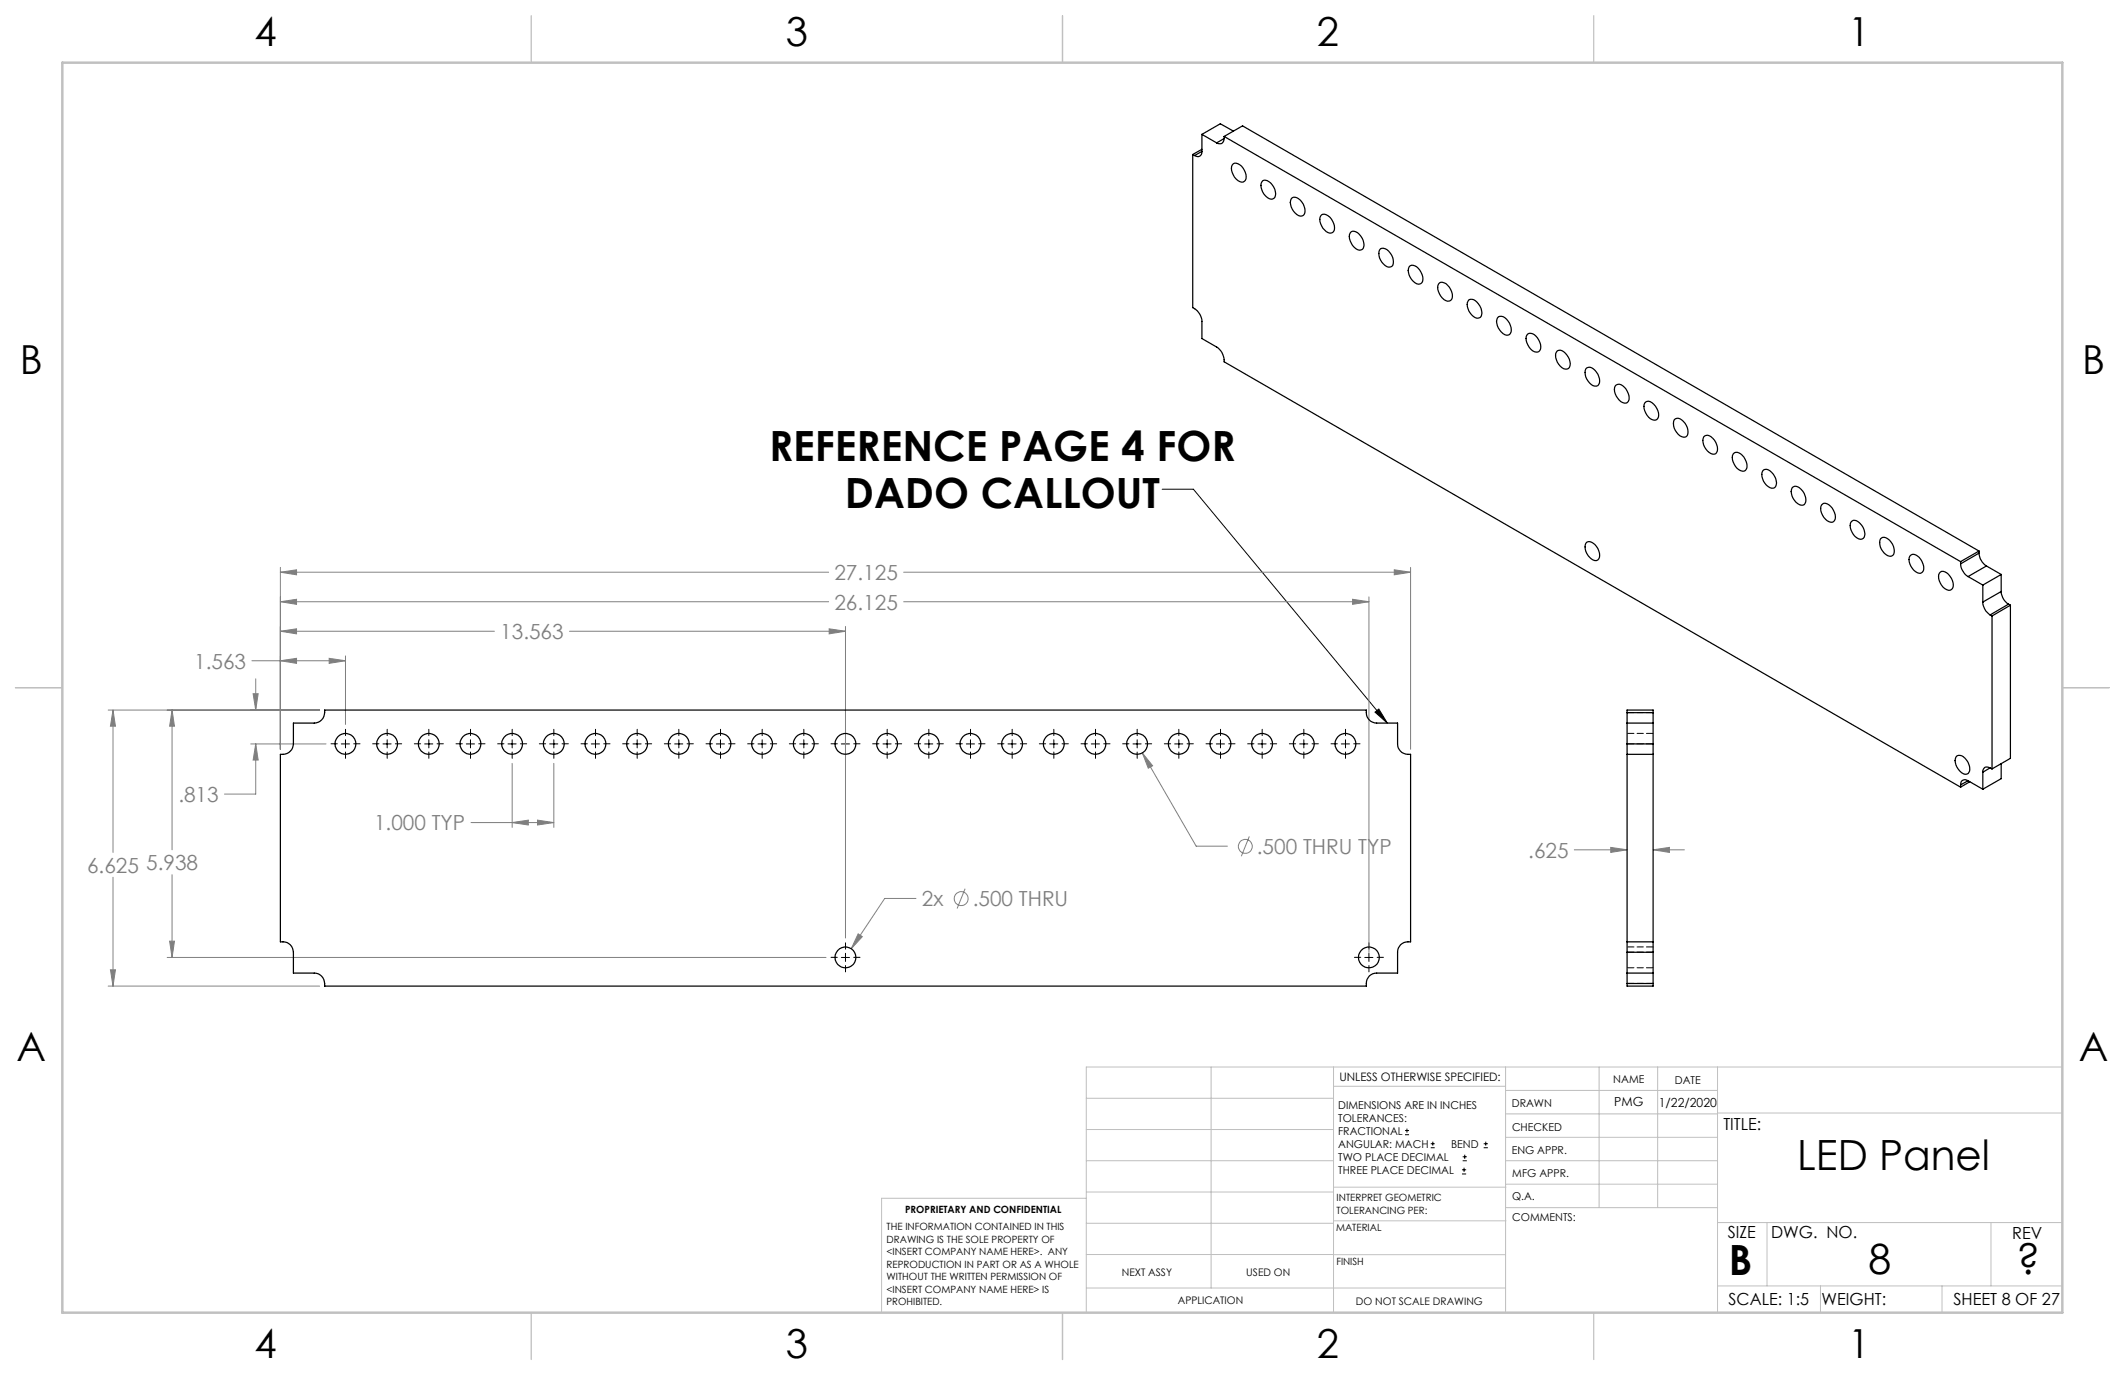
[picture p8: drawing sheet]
<svg xmlns="http://www.w3.org/2000/svg" width="432mm" height="279mm" viewBox="0 0 432 279" stroke-linecap="round" stroke-linejoin="round" font-family="sans-serif">
<g fill="none" stroke="#808080" stroke-width=".2">
<path d="M57 116.3l3.3-.5v1zM57 115.3v37M57 116.3h111.4M183.6 116.3h103M283.3 115.8l3.3 .5-3.3 .5zM286.6 115.3v37M51.2 134.3h19M52 137.9v6.4M57 134.3l3.3-.5v1zM57 128.3l3.3-.5v1zM57 122.3l3.3-.5v1zM57 128.3h43.5"/>
<path d="M57 122.3h111.4M66.9 133.8l3.3 .5-3.3 .5zM70.2 133.3v13.9M115.7 128.3h56.1M168.5 127.8l3.3 .5-3.3 .5zM171.8 127.3v63.3M183.6 122.3h94.6M274.8 121.8l3.4 .5-3.4 .5zM278.2 121.3v72.2M22 144.3h42.9M23 144.3l.5 3.3h-1.1zM23 144.3v28.9"/>
<path d="M35 144.3l.5 3.3h-1zM35 144.3v28.4M50.9 151.2h15.4M51.4 141h1.1l-.5 3.3zM52 151.2l.5 3.2h-1.1zM52 151.2v10.2h-6.4M104.1 155.1v13M112.5 155.1v13M232.1 153l2.1 2.6-.9 .5zM232.1 153l11 18.9h6.3M23 178.3v22.1M35 177.7v16.9"/>
<path d="M95.7 167.1h16.8M104.1 167.1l3.3-.4v.9zM109.2 166.7l3.3 .4-3.3 .5zM253.9 170l-1.7 4M319.9 172.7h10.7M327.3 172.2l3.3 .5-3.3 .5zM335.9 172.7l3.3-.5v1zM335.9 172.7h6.4M22.4 197.1h1.1l-.5 3.3zM34 194.6h133.9M34.5 191.2h1l-.5 3.4zM174.4 189.8l.8 .5-2.2 2.5z"/>
<path d="M186.1 182.6h-6.3l-6.8 10.2M196.1 180.6l-1.6 4M22 200.4h42.9"/>
<circle cx="253" cy="172" r="1.41"/>
<circle cx="195.3" cy="182.6" r="1.4"/>
</g>
<g fill="none" stroke="#000" stroke-width=".2">
<path d="M236.1 99.4h6.4l39.4 47.5M69.4 151.2h1.6M70.2 150.3v1.7M77.8 151.2h1.7M78.7 150.3v1.7M86.3 151.2h1.6M87.1 150.3v1.7M94.8 151.2h1.6M95.6 150.3v1.7M103.2 151.2h1.7M104.1 150.3v1.7M111.7 151.2h1.6"/>
<path d="M112.5 150.3v1.7M120.2 151.2h1.6M121 150.3v1.7M128.6 151.2h1.7M129.5 150.3v1.7M137.1 151.2h1.6M137.9 150.3v1.7M145.6 151.2h1.6M146.4 150.3v1.7M154 151.2h1.7M154.9 150.3v1.7M162.5 151.2h1.6"/>
<path d="M163.3 150.3v1.7M171 151.2h1.6M171.8 150.3v1.7M179.4 151.2h1.7M180.3 150.3v1.7M187.9 151.2h1.6M188.7 150.3v1.7M196.4 151.2h1.6M197.2 150.3v1.7M204.8 151.2h1.7M205.7 150.3v1.7M213.3 151.2h1.6"/>
<path d="M214.1 150.3v1.7M221.8 151.2h1.6M222.6 150.3v1.7M230.2 151.2h1.7M231.1 150.3v1.7M238.7 151.2h1.6M239.5 150.3v1.7M247.2 151.2h1.6M248 150.3v1.7M255.6 151.2h1.7M256.5 150.3v1.7M264.1 151.2h1.6"/>
<path d="M264.9 150.3v1.7M272.6 151.2h1.6M273.4 150.3v1.7M279.4 144.7l.8-.6 1.7 2.8zM171 194.6h1.6M171.8 193.7v1.7M277.3 194.6h1.7M278.2 193.7v1.7M285.5 230.6h.8M285.5 229.7h.8M285.9 229.3v.9M290.7 233.2h.8"/>
<path d="M290.7 232.4h.8M291.1 232v.8M297.1 238.5h.8M297.1 237.7h.8M297.2 235.9h.9M297.2 235.1h.9M297.5 237.3v.8M297.6 234.6v.9M301.5 233.2h.8M301.5 232.4h.8M301.9 232v.8"/>
</g>
<g fill="none" stroke="#000" stroke-width=".2" stroke-dasharray="15.2 1.3 1.3 1.3">
<path d="M68.5 151.1h-1.2M70.2 149.5v-1.3M70.2 152.8v1.3M71.9 151.1h1.3M77 151.1h-1.3M78.7 149.5v-1.3M78.7 152.8v1.3M80.3 151.1h1.3M85.5 151.1h-1.3M87.1 149.5v-1.3M87.1 152.8v1.3M88.8 151.1h1.3"/>
<path d="M93.9 151.1h-1.2M95.6 149.5v-1.3M95.6 152.8v1.3M97.3 151.1h1.3M102.4 151.1h-1.3M104.1 149.5v-1.3M104.1 152.8v1.3M105.7 151.1h1.3M110.9 151.1h-1.3M112.5 149.5v-1.3M112.5 152.8v1.3M114.2 151.1h1.3"/>
<path d="M119.3 151.1h-1.2M121 149.5v-1.3M121 152.8v1.3M122.7 151.1h1.3M127.8 151.1h-1.3M129.5 149.5v-1.3M129.5 152.8v1.3M131.1 151.1h1.3M136.3 151.1h-1.3M137.9 149.5v-1.3M137.9 152.8v1.3M139.6 151.1h1.3"/>
<path d="M144.7 151.1h-1.2M146.4 149.5v-1.3M146.4 152.8v1.3M148.1 151.1h1.3M153.2 151.1h-1.3M154.9 149.5v-1.3M154.9 152.8v1.3M156.5 151.1h1.3M161.7 151.1h-1.3M163.3 149.5v-1.3M163.3 152.8v1.3M165 151.1h1.3"/>
<path d="M170.1 151.1h-1.2M171.8 149.5v-1.3M171.8 152.8v1.3M173.5 151.1h1.3M178.6 151.1h-1.3M180.3 149.5v-1.3M180.3 152.8v1.3M181.9 151.1h1.3M187.1 151.1h-1.3M188.7 149.5v-1.3M188.7 152.8v1.3M190.4 151.1h1.3"/>
<path d="M195.5 151.1h-1.2M197.2 149.5v-1.3M197.2 152.8v1.3M198.9 151.1h1.3M204 151.1h-1.3M205.7 149.5v-1.3M205.7 152.8v1.3M207.3 151.1h1.3M212.5 151.1h-1.3M214.1 149.5v-1.3M214.1 152.8v1.3M215.8 151.1h1.3"/>
<path d="M220.9 151.1h-1.2M222.6 149.5v-1.3M222.6 152.8v1.3M224.3 151.1h1.3M229.4 151.1h-1.3M231.1 149.5v-1.3M231.1 152.8v1.3M232.7 151.1h1.3M237.9 151.1h-1.3M239.5 149.5v-1.3M239.5 152.8v1.3M241.2 151.1h1.3"/>
<path d="M246.3 151.1h-1.2M248 149.5v-1.3M248 152.8v1.3M249.7 151.1h1.3M254.8 151.1h-1.3M256.5 149.5v-1.3M256.5 152.8v1.3M258.1 151.1h1.3M263.3 151.1h-1.3M264.9 149.5v-1.3M264.9 152.8v1.3M266.6 151.1h1.3"/>
<path d="M271.7 151.1h-1.2M273.4 149.5v-1.3M273.4 152.8v1.3M275.1 151.1h1.3M170.1 194.5h-1.2M171.8 192.9v-1.3M171.8 196.2v1.3M173.5 194.5h1.3M276.5 194.5h-1.3M278.2 192.9v-1.3M278.2 196.2v1.3M279.8 194.5h1.3"/>
</g>
<g fill="none" stroke="#c0c0c0" stroke-width=".2">
<path d="M246.1 216.8v44.9M271 216.8v49.9M305.9 216.8v49.9M324.9 216.8v28.6M336.8 216.8v28.6M349 216.8v49.9M419.1 216.8h-198.4v49.9M220.7 235.9h50.3M220.7 229.5h50.3M220.7 223.2h50.3M271 220.7h34.9M305.9 231.1h43.1"/>
<path d="M305.9 226.3h43.1M305.9 221.6h43.1M305.9 235.9h43.1M349 226.2h70.1M220.7 248.6h50.3M220.7 242.2h50.3M220.7 254.9h50.3M220.7 243.5h-41.6v23.2M271 255h34.9M271 248.1h35M271 241.2h35M305.9 240.6h43.1"/>
<path d="M306 245.4h43M349 248.4h70.1M359.1 248.4v12.9M404.6 248.4v12.9M220.7 261.7h85.2M349 261.3h70.1M369.9 261.3v5.4M394.6 261.3v5.4"/>
</g>
<path d="M108 3.2v9.5M215.9 3.2v9.5M323.8 3.2v9.5M3.1 139.7h9.6M419.1 139.7h9.5M108 266.7v9.6M215.9 266.7v9.6M323.8 266.7v9.6" fill="none" stroke="#c0c0c0" stroke-width=".25"/>
<path d="M12.7 12.7h406.4v254h-406.4z" fill="none" stroke="#c0c0c0" stroke-width=".5"/>
<path d="M279.4 144.7l.8-.6 1.7 2.8z" fill="#000"/>
<path d="M57 116.3l3.3-.5v1zM283.3 115.8l3.3 .5-3.3 .5zM57 134.3l3.3-.5v1zM66.9 133.8l3.3 .5-3.3 .5zM168.5 127.8l3.3 .5-3.3 .5zM57 128.3l3.3-.5v1zM104.1 167.1l3.3-.4v.9zM109.2 166.7l3.3 .4-3.3 .5zM23 144.3l.5 3.3h-1.1zM22.4 197.1h1.1l-.5 3.3zM51.4 141h1.1l-.5 3.3zM52 151.2l.5 3.2h-1.1zM35 144.3l.5 3.3h-1zM34.5 191.2h1l-.5 3.4zM232.1 153l1.2 3.1 .9-.5zM174.4 189.8l-1.4 3 2.2-2.5zM57 122.3l3.3-.5v1zM274.8 121.8l3.4 .5-3.4 .5zM327.3 172.2l3.3 .5-3.3 .5zM335.9 172.7l3.3-.5v1z" fill="#808080"/>
<g fill="none" stroke="#000" stroke-width=".25">
<path d="M242.4 31.4v31.1a3.3 3.3 0 0 1 1.8 2.8v3.5l3 1.7a3.3 3.3 0 0 1 1.5 3l149.7 86.4M242.4 31.4l.3 .2M244.2 30.8a.9 .9 0 0 1-.4 .9 .9 .9 0 0 1-1.1-.1M244.2 27.3l3 1.7M244.2 27.3v3.5M244.2 30.3l-1.8 1.1M244.2 30.8l-1.5 .8M248.7 28.2a.93 .93 0 0 1-.4 .9 .93 .93 0 0 1-1.1-.1M248.7 27.7v.5M248.7 27.7l149.7 86.4M248.7 27.7l3.8-2.1 149.6 86.4M248.7 28.2l-1.5 .8"/>
<path d="M250.6 33.3a2.13 2.13 0 0 1 2.4 1.7 1.23 1.23 0 0 1-.7 2 2.9 2.9 0 0 1-1.9-3.5zM250.6 26.6l-2.6-1.4-3.8 2.1M256.6 36.7a2.19 2.19 0 0 1 2.4 1.8 1.4 1.4 0 0 1-.4 2 2.7 2.7 0 0 1-2.2-3.5zM262.6 40.2a2.13 2.13 0 0 1 2.4 1.7 1.23 1.23 0 0 1-.8 2 2.9 2.9 0 0 1-1.8-3.5zM268.6 43.6a2.13 2.13 0 0 1 2.4 1.8 1.23 1.23 0 0 1-.8 2 2.9 2.9 0 0 1-1.8-3.5zM274.6 47.1a1.82 1.82 0 0 1 2.2 1.3l.2 .5a1.35 1.35 0 0 1-.5 1.9 2.66 2.66 0 0 1-2.3-2.8v-.3zM280.5 50.6a1.84 1.84 0 0 1 2.3 1.3l.3 .9a1.01 1.01 0 0 1-.9 1.5 2.9 2.9 0 0 1-1.9-3.5zM286.5 54a1.8 1.8 0 0 1 2.2 1.3 1.83 1.83 0 0 1 0 2.3 1.55 1.55 0 0 1-1.9-.8l-.5-1a1.67 1.67 0 0 1 .2-1.8zM292.5 57.5a1.82 1.82 0 0 1 2.2 1.3 1.83 1.83 0 0 1 0 2.3 1.58 1.58 0 0 1-1.9-.9l-.3-.4a1.85 1.85 0 0 1 0-2.3zM298.5 60.9a1.56 1.56 0 0 1 2 .9 2.26 2.26 0 0 1 .2 2.7 1.56 1.56 0 0 1-1.9-.9l-.5-.8a1.76 1.76 0 0 1 .2-1.9zM304.5 64.4a1.56 1.56 0 0 1 2 .9l.4 .8a1.23 1.23 0 0 1-.8 2 2.9 2.9 0 0 1-1.8-3.5zM310.5 67.8a1.58 1.58 0 0 1 2 .9l.2 .4a1.65 1.65 0 0 1-.2 2.4 2.65 2.65 0 0 1-2.4-2.7v-.4z"/>
<path d="M316.4 71.3a1.56 1.56 0 0 1 2 .9l.5 .9a1.38 1.38 0 0 1-.5 1.9 2.67 2.67 0 0 1-2.3-2.8v-.4zM322.2 75a1.16 1.16 0 0 1 1.9 .2 2.41 2.41 0 0 1 .6 3.2 1.56 1.56 0 0 1-2-.9 2.61 2.61 0 0 1-.5-2.5zM328.4 78.2a1.58 1.58 0 0 1 2 .9l.3 .4a1.65 1.65 0 0 1-.3 2.4 2.75 2.75 0 0 1-2.2-3.5zM334.4 81.7a1.55 1.55 0 0 1 2 .8l.3 .5a1.85 1.85 0 0 1 0 2.3 1.8 1.8 0 0 1-2.3-1.3 1.83 1.83 0 0 1 0-2.3zM340.2 85.3a1.16 1.16 0 0 1 1.9 .3 2.41 2.41 0 0 1 .6 3.1 1.84 1.84 0 0 1-2.3-1.3l-.3-.9zM346.2 88.8a1.16 1.16 0 0 1 1.9 .3 2.41 2.41 0 0 1 .6 3.1 2.19 2.19 0 0 1-2.5-1.8 1.93 1.93 0 0 1 0-1.6zM352.2 92.3a1.16 1.16 0 0 1 1.8 .2 2.34 2.34 0 0 1 .6 3.1 2.13 2.13 0 0 1-2.4-1.7 1.93 1.93 0 0 1 0-1.6zM358.4 95.5a1.58 1.58 0 0 1 1.9 .8l.5 1a1.38 1.38 0 0 1-.5 1.9 2.7 2.7 0 0 1-2.1-3.5zM364.1 99.2a1.16 1.16 0 0 1 1.9 .2 2.41 2.41 0 0 1 .6 3.2 2.19 2.19 0 0 1-2.5-1.8 1.93 1.93 0 0 1 0-1.6zM322.4 110.2a2.13 2.13 0 0 1 2.5 1.7 1.23 1.23 0 0 1-.8 2 2.9 2.9 0 0 1-1.9-3.5zM370.1 102.6a1.16 1.16 0 0 1 1.9 .3 2.34 2.34 0 0 1 .6 3.1 2.13 2.13 0 0 1-2.5-1.8 1.93 1.93 0 0 1 0-1.6zM376.1 106.1a1.13 1.13 0 0 1 1.9 .3 2.37 2.37 0 0 1 .6 3 1.72 1.72 0 0 1-2.3-1.2 2.23 2.23 0 0 1-.2-2.1z"/>
<path d="M382.1 109.5a1.18 1.18 0 0 1 1.9 .3 2.42 2.42 0 0 1 .6 3.1 1.58 1.58 0 0 1-2-.9 2.61 2.61 0 0 1-.5-2.5zM388.1 113a1.18 1.18 0 0 1 1.9 .2l.5 .9a1.68 1.68 0 0 1-.2 2.4 2.75 2.75 0 0 1-2.2-3.5zM394.3 116.2a1.55 1.55 0 0 1 1.9 .9 2.15 2.15 0 0 1 .3 2.7 1.74 1.74 0 0 1-2.2-1.3 1.83 1.83 0 0 1 0-2.3zM398.4 114.6a3.5 3.5 0 0 0 1.5 2.6M398.4 114.1v.5M399.9 117.2l3 1.7M402.1 112.4a3.4 3.4 0 0 0 1.5 2.6M402.1 112.4l-3.7 2.2M402.1 112l-3.7 2.1M402.1 112v.4M402.9 118.9v3.4M403.6 115l-3.7 2.2"/>
<path d="M403.6 115l3 1.7M406.6 116.7l-3.7 2.2M406.6 116.7v3.5M402.9 122.3a3.3 3.3 0 0 0 1.5 2.7M404.4 125l.4 .2M404.8 125.2v31M406.6 120.2a3.2 3.2 0 0 0 1.5 2.6M406.6 120.2l-3.7 2.1M408.1 122.8l-3.7 2.2M408.1 122.8l.4 .2M408.5 123l-3.7 2.2M408.5 123v31.1l-3.7 2.1"/>
<path d="M59.6 146.9h4.3a2.24 2.24 0 0 0 2.1-2.6h211.6a2.22 2.22 0 0 0 2.2 2.6h4.2v4.3a2.19 2.19 0 0 0 2.6 2.1v38.1a2.18 2.18 0 0 0-2.6 2.1v4.2h-4.2a2.15 2.15 0 0 0-2.2 2.7h-211.6a2.22 2.22 0 0 0-2.1-2.7h-4.3v-4.2a2.19 2.19 0 0 0-2.6-2.1v-38.1a2.22 2.22 0 0 0 2.6-2.1zM330.6 151.2v2.1M330.6 144.8v2.1M330.6 144.8v-.5h5.3v.5M330.6 153.3h5.3M330.6 146.9h5.3M330.6 146.9v4.3M330.6 153.3v38.1M330.6 151.2h5.3M330.6 144.8h5.3M335.9 151.2v2.1M335.9 144.8v2.1"/>
<path d="M335.9 146.9v4.3M335.9 153.3v38.1M397.7 153.6a1.56 1.56 0 0 1 1.9 .9l.5 .9a1.23 1.23 0 0 1-.8 1.9 2.9 2.9 0 0 1-1.9-3.5zM398.4 159.5v.4M399.9 158.6a.92 .92 0 0 0-1-.1 .92 .92 0 0 0-.5 1M399.9 158.6l3 1.8M399.9 158.6l-1.5 .9M400.3 158.9l-1.9 1M402.9 156.9v3.5M404.4 156a.9 .9 0 0 0-1.1-.1 .9 .9 0 0 0-.4 1M404.4 156l.4 .2M404.4 156l-1.5 .9"/>
<path d="M406.6 155.2v3l-3.7 2.2M330.6 191.4v2.1M330.6 197.7v2.1M330.6 191.4h5.3M330.6 199.8v.6h5.3v-.6M330.6 197.7h5.3M330.6 193.5v4.2M330.6 193.5h5.3M330.6 199.8h5.3M335.9 191.4v2.1M335.9 197.7v2.1M335.9 193.5v4.2"/>
<circle cx="70.2" cy="151.2" r="2.11"/>
<circle cx="78.7" cy="151.2" r="2.11"/>
<circle cx="87.1" cy="151.2" r="2.11"/>
<circle cx="95.6" cy="151.2" r="2.11"/>
<circle cx="104.1" cy="151.2" r="2.11"/>
<circle cx="112.5" cy="151.2" r="2.11"/>
<circle cx="121" cy="151.2" r="2.11"/>
<circle cx="129.5" cy="151.2" r="2.11"/>
<circle cx="137.9" cy="151.2" r="2.11"/>
<circle cx="146.4" cy="151.2" r="2.11"/>
<circle cx="154.9" cy="151.2" r="2.11"/>
<circle cx="163.3" cy="151.2" r="2.11"/>
<circle cx="171.8" cy="151.2" r="2.11"/>
<circle cx="180.3" cy="151.2" r="2.11"/>
<circle cx="188.7" cy="151.2" r="2.11"/>
<circle cx="197.2" cy="151.2" r="2.11"/>
<circle cx="205.7" cy="151.2" r="2.11"/>
<circle cx="214.1" cy="151.2" r="2.11"/>
<circle cx="222.6" cy="151.2" r="2.11"/>
<circle cx="231.1" cy="151.2" r="2.11"/>
<circle cx="239.5" cy="151.2" r="2.11"/>
<circle cx="248" cy="151.2" r="2.11"/>
<circle cx="256.5" cy="151.2" r="2.11"/>
<circle cx="264.9" cy="151.2" r="2.11"/>
<circle cx="273.4" cy="151.2" r="2.11"/>
<circle cx="171.8" cy="194.6" r="2.11"/>
<circle cx="278.2" cy="194.6" r="2.11"/>
</g>
<path d="M335.9 144.8h-5.3M335.9 151.1h-5.3M335.9 149h-5.3M330.6 199.8h5.3M330.6 193.5h5.3M330.6 196.7h5.3M335.9 192.4h-5.3" fill="none" stroke="#000" stroke-width=".2" stroke-dasharray="1.3 .6" stroke-dashoffset="-.1"/>
<g font-size="8.5">
<text x="156.3" y="93.7">REFERENCE PAGE 4 FOR</text>
<text x="171.7" y="103.2">DADO CALLOUT</text>
<text x="365.2" y="237.7">LED Panel</text>
<text x="351.3" y="259">B</text>
<text x="379.7" y="258.9">8</text>
<text x="409.7" y="258.9">?</text>
</g>
<g font-size="8.1">
<text x="51.7" y="9.3">4</text>
<text x="159.7" y="9.3">3</text>
<text x="267.6" y="9.3">2</text>
<text x="375.6" y="9.3">1</text>
<text x="4" y="76">B</text>
<text x="423.1" y="76">B</text>
<text x="3.3" y="215.7">A</text>
<text x="422.4" y="215.7">A</text>
<text x="51.7" y="276">4</text>
<text x="159.7" y="276">3</text>
<text x="267.6" y="276">2</text>
<text x="375.6" y="276">1</text>
</g>
<g font-size="4.2" fill="#808080">
<text x="169.6" y="117.9">27.125</text>
<text x="169.6" y="123.9">26.125</text>
<text x="101.6" y="129.9">13.563</text>
<text x="39.5" y="135.9">1.563</text>
<text x="36.2" y="162.9">.813</text>
<text x="76" y="168.7">1.000 TYP</text>
<text x="255.4" y="173.5">.500 THRU TYP</text>
<text x="17.7" y="177.3">6.625 5.938</text>
<text x="310.5" y="174.3">.625</text>
<text x="187.3" y="184.1">2x</text>
<text x="197.7" y="184.1">.500 THRU</text>
</g>
<g font-size="3.4">
<text x="350.2" y="229.5">TITLE:</text>
<text x="351.1" y="251.6">SIZE</text>
<text x="359.9" y="251.6">DWG. NO.</text>
<text x="408.9" y="251.7">REV</text>
<text x="351.2" y="265.2">SCALE: 1:5</text>
<text x="370.1" y="265.3">WEIGHT:</text>
<text x="396.9" y="265.2">SHEET 8 OF 27</text>
</g>
<g font-size="2.5">
<text x="328" y="224.8">PMG</text>
<text x="337.1" y="224.9">1/22/2020</text>
</g>
<text font-size="2.4" x="272.2" y="219.7">UNLESS OTHERWISE SPECIFIED:</text>
<g font-size="2.2">
<text x="327.8" y="220.1">NAME</text>
<text x="340.3" y="220.2">DATE</text>
<text x="271.9" y="225.3">DIMENSIONS ARE IN INCHES</text>
<text x="271.9" y="227.9">TOLERANCES:</text>
<text x="307.2" y="224.9">DRAWN</text>
<text x="271.9" y="230.6">FRACTIONAL</text>
<text x="271.9" y="233.2">ANGULAR: MACH</text>
<text x="294.9" y="233.2">BEND</text>
<text x="307.3" y="229.8">CHECKED</text>
<text x="271.9" y="235.9">TWO PLACE DECIMAL</text>
<text x="271.9" y="238.5">THREE PLACE DECIMAL</text>
<text x="307.2" y="234.5">ENG APPR.</text>
<text x="307.3" y="239.2">MFG APPR.</text>
<text x="307.3" y="243.9">Q.A.</text>
<text x="307.3" y="248.1">COMMENTS:</text>
</g>
<g font-size="2.1">
<text x="227.9" y="259.2">NEXT ASSY</text>
<text x="253.3" y="259.2">USED ON</text>
<text x="239.3" y="265">APPLICATION</text>
<text x="275.5" y="265.1">DO NOT SCALE DRAWING</text>
</g>
<g font-size="2">
<text x="271.6" y="244.1">INTERPRET GEOMETRIC</text>
<text x="180.2" y="250">THE INFORMATION CONTAINED IN THIS</text>
<text x="183.9" y="246.4">PROPRIETARY AND CONFIDENTIAL</text>
<text x="271.5" y="250.2">MATERIAL</text>
<text x="271.6" y="246.6">TOLERANCING PER:</text>
<text x="180.2" y="252.5">DRAWING IS THE SOLE PROPERTY OF</text>
<text x="180.2" y="255.1">&lt;INSERT COMPANY NAME HERE&gt;. ANY</text>
<text x="180.2" y="257.6">REPRODUCTION IN PART OR AS A WHOLE</text>
<text x="271.5" y="257">FINISH</text>
<text x="180.2" y="260.1">WITHOUT THE WRITTEN PERMISSION OF</text>
<text x="180.2" y="262.6">&lt;INSERT COMPANY NAME HERE&gt; IS</text>
<text x="180.2" y="265.2">PROHIBITED.</text>
</g>
</svg>
